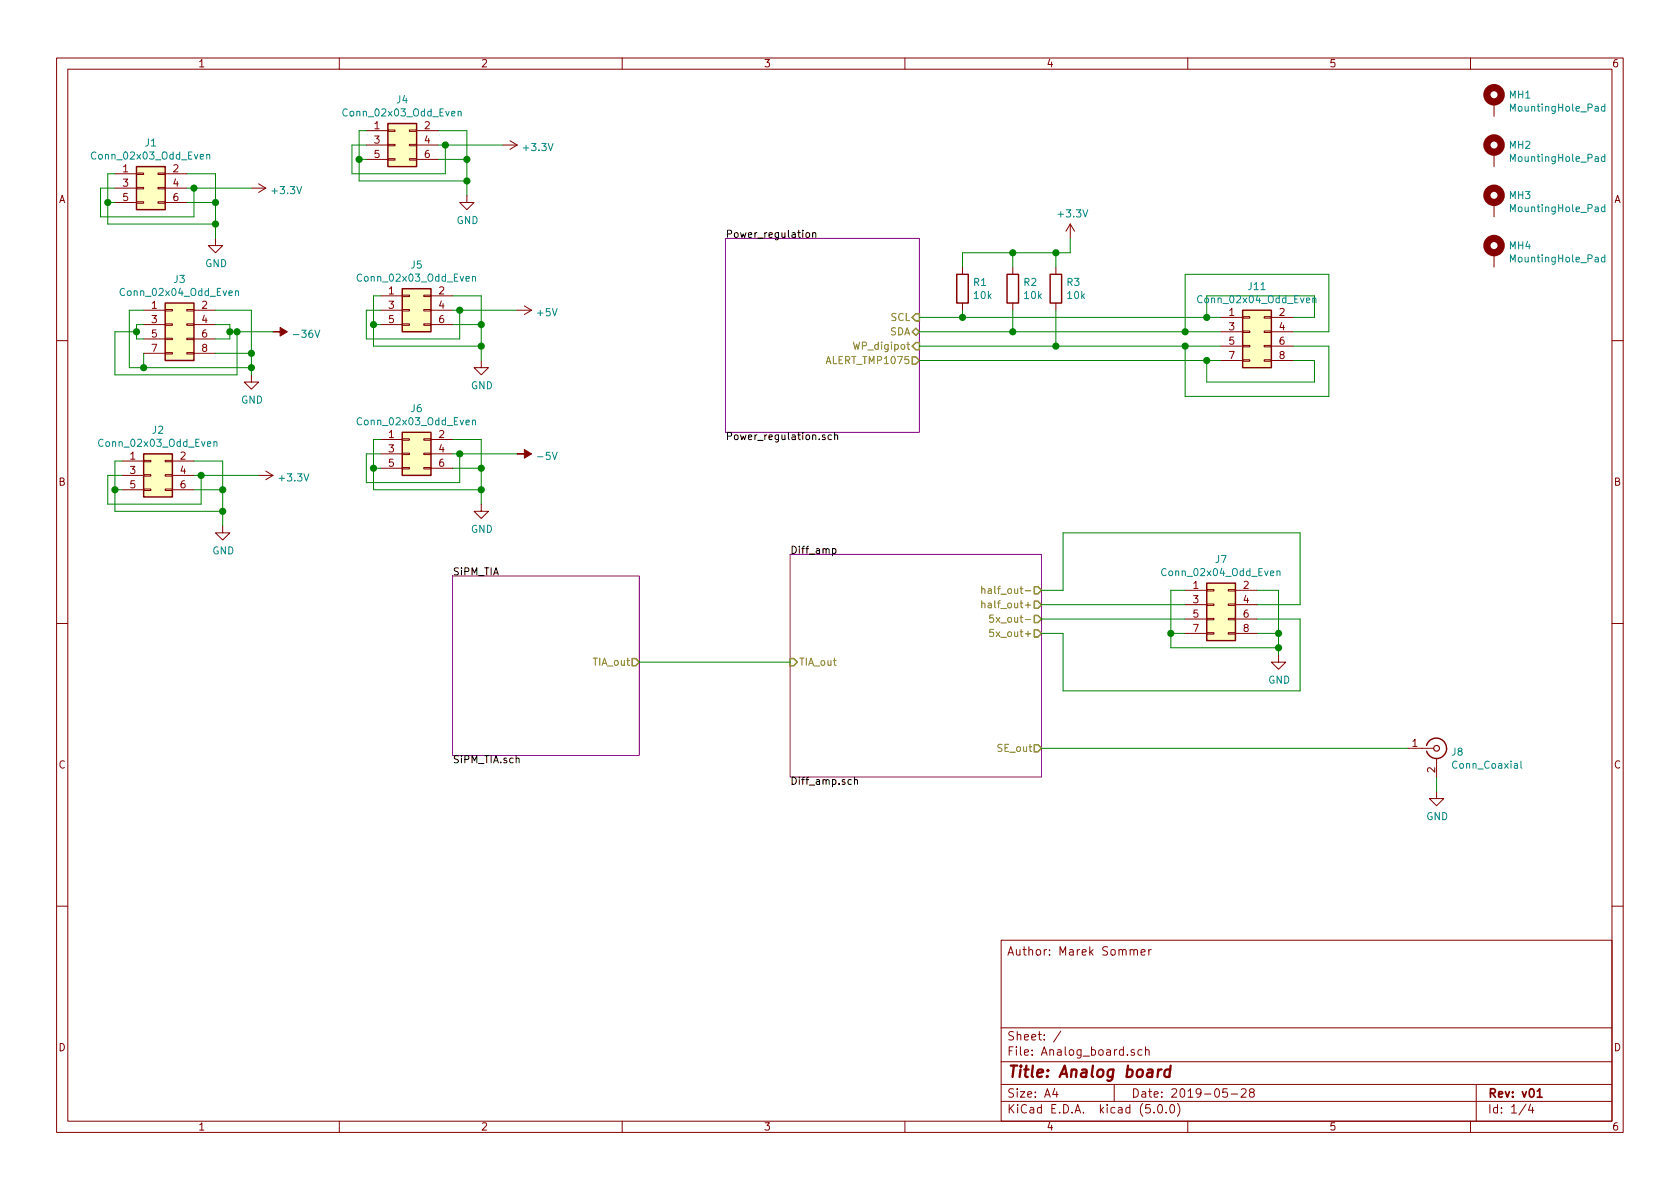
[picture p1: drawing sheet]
<svg xmlns="http://www.w3.org/2000/svg" width="297mm" height="210mm" viewBox="0 0 297 210" stroke-linecap="round" stroke-linejoin="round" font-family="sans-serif">
<g fill="none" stroke="#840000" stroke-width=".18">
<path d="M10 10.3h277v189.9h-277zM12 12.2h273v186.1h-273zM60 10.3v1.9M110 10.3v1.9M160 10.3v1.9M210 10.3v1.9M260 10.3v1.9M264.2 18v2.6M20.3 33.3h3.8M20.3 30.7h3.8M20.3 35.8h3.8M24.1 35.7h1.3v.2h-1.3z"/>
<path d="M24.1 33.1h1.3v.3h-1.3zM24.1 30.6h1.3v.3h-1.3zM27.9 35.7h1.3v.2h-1.3zM27.9 33.1h1.3v.3h-1.3zM27.9 30.6h1.3v.3h-1.3zM29.2 33.3h3.8M29.2 30.7h3.8M29.2 35.8h3.8M44.4 33.3h2.6M45.7 32.5l1.3 .8M47 33.3l-1.3 .7M64.8 25.6h3.8"/>
<path d="M64.8 23.1h3.8M64.8 28.2h3.8M68.6 28.1h1.2v.2h-1.2zM68.6 25.5h1.2v.3h-1.2zM68.6 23h1.2v.2h-1.2zM72.4 28.1h1.3v.2h-1.3zM72.4 25.5h1.3v.3h-1.3zM72.4 23h1.3v.2h-1.3zM73.7 25.6h3.8M73.7 23.1h3.8M73.7 28.2h3.8M82.5 34.5v1.3h1.3l-1.3 1.3-1.2-1.3h1.2"/>
<path d="M88.9 25.6h2.5M90.2 24.9l1.2 .7M91.4 25.6l-1.2 .8M189.2 39.6l-.7 1.3M189.2 39.6v2.6M189.2 39.6l.8 1.3M264.2 26.9v2.6M264.2 35.8v2.5M25.4 54.9h3.8M25.4 57.4h3.8M25.4 59.9h3.8M29.2 59.8h1.3v.3h-1.3z"/>
<path d="M29.2 57.3h1.3v.2h-1.3zM29.2 54.7h1.3v.3h-1.3zM33 59.8h1.3v.3h-1.3zM33 57.3h1.3v.2h-1.3zM33 54.7h1.3v.3h-1.3zM34.3 54.9h3.8M34.3 57.4h3.8M34.3 59.9h3.8M38.1 42.2v1.2h1.3l-1.3 1.3-1.3-1.3h1.3M67.3 54.9h3.8M67.3 57.4h3.8M67.3 52.3h3.8"/>
<path d="M71.1 57.3h1.3v.2h-1.3zM71.1 54.7h1.3v.3h-1.3zM71.1 52.2h1.3v.2h-1.3zM74.9 57.3h1.3v.2h-1.3zM74.9 54.7h1.3v.3h-1.3zM74.9 52.2h1.3v.2h-1.3zM76.2 54.9h3.8M76.2 57.4h3.8M76.2 52.3h3.8M91.4 54.9h2.6M92.7 54.1l1.3 .8M94 54.9l-1.3 .7"/>
<path d="M170.2 47.2v1.3M170.2 53.6v1.3M179.1 47.2v1.3M179.1 53.6v1.3M186.7 47.2v1.3M186.7 53.6v1.3M215.9 56.1h3.8M215.9 58.7h3.8M219.7 58.5h1.3v.3h-1.3zM219.7 56h1.3v.3h-1.3zM223.5 58.5h1.3v.3h-1.3zM223.5 56h1.3v.3h-1.3z"/>
<path d="M224.8 56.1h3.8M224.8 58.7h3.8M264.2 44.7v2.5M10 60.2h2M25.4 62.5h3.8M29.2 62.4h1.3v.2h-1.3zM33 62.4h1.3v.2h-1.3zM34.3 62.5h3.8M44.4 66.3v1.3h1.3l-1.3 1.2-1.2-1.2h1.2M67.3 77.7h3.8M71.1 77.6h1.3v.2h-1.3zM74.9 77.6h1.3v.2h-1.3z"/>
<path d="M76.2 77.7h3.8M85.1 63.7v1.3h1.3l-1.3 1.3-1.3-1.3h1.3M215.9 61.2h3.8M215.9 63.7h3.8M219.7 63.6h1.3v.3h-1.3zM219.7 61.1h1.3v.2h-1.3zM223.5 63.6h1.3v.3h-1.3zM223.5 61.1h1.3v.2h-1.3zM224.8 61.2h3.8M224.8 63.7h3.8M285 60.2h2M21.6 84.1h3.8"/>
<path d="M21.6 81.5h3.8M21.6 86.6h3.8M25.4 86.5h1.3v.2h-1.3zM25.4 83.9h1.3v.3h-1.3zM25.4 81.4h1.3v.3h-1.3zM29.2 86.5h1.3v.2h-1.3zM29.2 83.9h1.3v.3h-1.3zM29.2 81.4h1.3v.3h-1.3zM30.5 84.1h3.8M30.5 81.5h3.8M30.5 86.6h3.8M39.4 93v1.2h1.2l-1.2 1.3-1.3-1.3h1.3"/>
<path d="M45.7 84.1h2.6M47 83.3l1.3 .8M48.3 84.1l-1.3 .7M67.3 80.3h3.8M67.3 82.8h3.8M71.1 82.7h1.3v.2h-1.3zM71.1 80.1h1.3v.3h-1.3zM74.9 82.7h1.3v.2h-1.3zM74.9 80.1h1.3v.3h-1.3zM76.2 80.3h3.8M76.2 82.8h3.8M85.1 89.1v1.3h1.3l-1.3 1.3-1.3-1.3h1.3"/>
<path d="M10 110.3h2M209.5 104.4h3.9M209.5 106.9h3.9M209.5 109.5h3.9M209.5 112h3.9M213.4 111.9h1.2v.2h-1.2zM213.4 109.3h1.2v.3h-1.2zM213.4 106.8h1.2v.3h-1.2zM213.4 104.3h1.2v.2h-1.2zM217.2 111.9h1.2v.2h-1.2zM217.2 109.3h1.2v.3h-1.2zM217.2 106.8h1.2v.3h-1.2z"/>
<path d="M217.2 104.3h1.2v.2h-1.2zM218.4 104.4h3.8M218.4 106.9h3.8M218.4 109.5h3.8M218.4 112h3.8M226.1 115.8v1.3h1.2l-1.2 1.3-1.3-1.3h1.3M285 110.3h2M248.9 132.3h4.6M254 139.9v1.3h1.3l-1.3 1.3-1.3-1.3h1.3M254 134.1v3.3M10 160.2h2M177 166.3h108v32h-108z"/>
<path d="M199.8 168h.1a.37 .37 0 0 1 .6 .1v.8M200.5 168.1l.2-.2 .3 .1 .1 .9M201.8 168.4l.7-.1-.1-.3-.4-.1-.2 .2v.7h.6M203.1 167.9v1M203.6 167.9l-.3 .1-.2 .2M285 160.2h2M60 198.3v1.9M110 198.3v1.9M160 198.3v1.9M177 194.8h108M177 191.8h108M177 187.8h108"/>
<path d="M177 181.8h108M186.5 192.5l-.4 1h1M186.8 193v1M187.6 182.3l-1.3 2M197 191.8v3M200.6 185.7l-.4-.1-.2 .2 .1 .2 .5 .2v.3h-.6M201.9 185.7l-.4-.1-.3 .3 .1 .6h.6M202.5 185.7l.3-.1 .3 .1 .1 .9M202.5 185.1v1.5M204 196.7v.1M204.8 195.5l.4-.2a.94 .94 0 0 1 0 1.5 .79 .79 0 0 1-.4-1.3zM206.2 196.7v.1"/>
<path d="M207 195.4l.3-.1a.94 .94 0 0 1 0 1.5 .82 .82 0 0 1-.3-1.4zM208.2 195.1a1.71 1.71 0 0 1 0 2.3M210 198.3v1.9M217 192.5h-.7l-.1 .7 .2-.1 .5 .1 .1 .2v.5l-.2 .1-.6-.1M217.7 193.5h1.1M219.5 192.7l.2-.2h.3l.3 .2v.3v.2l-.9 .8h.9M221.2 193.2l-.3-.3 .1-.2 .2-.2 .4 .1 .2 .2-.1 .2-.6 .2a.48 .48 0 0 0-.1 .7l.2 .1 .5-.1a.48 .48 0 0 0-.1-.7h-.1M260 198.3v1.9M261 191.8v6.5M269.8 195.2l-1.2 2M270.6 195.2l-.3 1.1h.9M271 195.8v1"/>
</g>
<path d="M271.8 193l.4-.5v1.5M271.8 194h.9" fill="none" stroke="#840000" stroke-width=".3"/>
<path d="M204.8 189.1l-.2 1.3M205.4 189.1a.55 .55 0 0 0-.7 .4M206.9 189.2a.67 .67 0 0 0-1 .3l-.1 .6 .2 .2 .2 .1 .6-.1M207 188.4l-.3 2" fill="none" stroke="#840000" stroke-width=".41"/>
<path d="M128.3 42.2h34.3v34.2h-34.3zM139.7 98h44.4v39.4h-44.4zM80 101.8h33v31.8h-33z" fill="none" stroke="#840084" stroke-width=".18"/>
<path d="M142.6 41.2l.3-.1 .3 .3-.2 .5-.3 .1-.2-.1zM143.7 41.3l.2-.2 .3 .1v.8M143.7 41.1v.9M145.9 77l-.3-.1-.2 .2v.2l.5 .1v.3h-.5M147 77l-.3-.1-.3 .2 .1 .6h.5M147.6 77l.2-.1 .3 .1v.7M147.6 76.5v1.2M147.2 97.1l.4-.1 .2 .3-.1 .5h-.5M91.3 134.2l.1-.1h.3l.1 .8M151.1 138l.2-.1h.3v.8M151.1 137.4v1.3" fill="none" stroke="#000" stroke-width=".18"/>
<path d="M161.3 58.7l.6-.7 .7 .7-.7 .6zM161.9 55.5h.7v1.3h-.7l-.6-.7zM161.3 63.1h.6l.7 .6-.7 .7h-.6zM161.9 60.6h.7v1.2h-.7l-.6-.6zM111.8 116.5h.6l.6 .6-.6 .6h-.6zM139.7 116.5h.6l.7 .6-.7 .6h-.6zM182.9 108.8h.6l.6 .7-.6 .6h-.6zM182.9 111.4h.6l.6 .6-.6 .6h-.6zM182.9 103.8h.6l.6 .6-.6 .6h-.6zM182.9 106.3h.6l.6 .6-.6 .7h-.6zM182.9 131.7h.6l.6 .6-.6 .7h-.6z" fill="none" stroke="#848400" stroke-width=".25"/>
<path d="M173.6 104.2l.2-.1 .3 .1v.7M173.6 106.8l.2-.2 .3 .1v.8M173.6 103.7v1.2M173.6 106.2v1.3M175.6 108.8h-.6v.6l.2-.2 .4 .1v.6l-.1 .1-.5-.1M175.6 111.3h-.6v.6l.2-.1 .4 .1v.5l-.1 .2-.5-.2" fill="none" stroke="#848400" stroke-width=".18"/>
<g fill="none" stroke="#008400" stroke-width=".18">
<path d="M19 35.8h1.3M20.3 33.3h-2.5v5h16.5v-5M20.3 30.7h-1.3v8.9h19.1M33 33.3h11.4M33 30.7h5.1v11.5M33 35.8h5.1M63.5 28.2h1.3M64.8 25.6h-2.6v5.1h16.5v-5.1M64.8 23.1h-1.3v8.9h19M77.5 25.6h11.4M77.5 23.1h5v11.4M77.5 28.2h5"/>
<path d="M24.1 58.7h-3.8v7.6h21.6v-7.6M25.4 57.4h-1.3v2.5h1.3M25.4 54.9h-2.5v10.1h21.5M38.1 57.4h2.5v2.5h-2.5M38.1 54.9h6.3v11.4M40.6 58.7h7.7M66 57.4h1.3M67.3 52.3h-1.3v8.9h19.1M67.3 54.9h-2.5v5h16.5v-5M80 57.4h5.1M80 54.9h11.4M80 52.3h5.1v11.4"/>
<path d="M162.6 56.1h53.3M162.6 58.7h53.3M170.2 54.9v1.2M179.1 44.7v2.5M179.1 54.9v3.8M186.7 44.7v2.5M186.7 54.9v6.3M189.2 42.2v2.5h-19v2.5M209.5 58.7v-10.2h25.4v10.2h-6.3M213.4 56.1v-3.8h19v3.8h-3.8M25.4 62.5v2.5M38.1 62.5h6.3"/>
<path d="M67.3 77.7h-1.3v8.9h19.1M80 77.7h5.1v11.4M162.6 61.2h53.3M162.6 63.7h53.3M209.5 61.2v8.9h25.4v-8.9h-6.3M213.4 63.7v3.9h19v-3.9h-3.8M20.3 86.6h1.3M21.6 81.5h-1.3v8.9h19.1M21.6 84.1h-2.6v5h16.6v-5M34.3 84.1h11.4M34.3 81.5h5.1v11.5M34.3 86.6h5.1"/>
<path d="M66 82.8h1.3M67.3 80.3h-2.5v5h16.5v-5M80 80.3h11.4M80 82.8h5.1M113 117.1h26.7M184.1 109.5h25.4M184.1 106.9h25.4M184.1 104.4h3.9v-10.2h41.9v12.7h-7.7M207 112h2.5M209.5 104.4h-2.5v10.1h19.1M222.2 109.5h7.7v12.7h-41.9v-10.2h-3.9M222.2 104.4h3.9v11.4"/>
<path d="M222.2 112h3.9M184.1 132.3h64.8M254 137.4v2.5"/>
</g>
<g fill="none" stroke="#840000" stroke-width=".25">
<path d="M24.1 29.5h5.1v7.6h-5.1zM68.6 21.8h5.1v7.7h-5.1zM29.2 53.6h5.1v10.1h-5.1zM71.1 51h5.1v7.7h-5.1zM169.2 48.5h2v5.1h-2zM178.1 48.5h2v5.1h-2zM185.7 48.5h2v5.1h-2zM219.7 54.9h5.1v10.1h-5.1zM71.1 76.4h5.1v7.7h-5.1zM25.4 80.3h5.1v7.6h-5.1zM213.4 103.1h5v10.2h-5zM252.2 131.8a1.8 1.8 0 0 1 2-1.3 1.8 1.8 0 0 1 1.6 1.8"/>
<path d="M255.8 132.3a1.8 1.8 0 0 1-1.6 1.8 1.8 1.8 0 0 1-2-1.3"/>
</g>
<circle cx="254" cy="132.3" r=".51" fill="none" stroke="#840000" stroke-width=".2"/>
<g fill="none" stroke="#008484" stroke-width=".18">
<path d="M81 19.8l.2-.1h.3v.8M81 19.7v.8M283.7 18.9l-.3-.1-.3 .2 .2 .6h.4M283.7 18.4v1.3M36.6 27.4l.1-.1 .3 .1 .1 .7M36.6 27.3v.8M283.7 27.8l-.3-.1-.3 .2 .2 .6h.4M283.7 36.6h-.3l-.3 .2 .2 .6h.4M283.7 27.3v1.2M283.7 36.2v1.2M41.6 51.6l.2-.2 .3 .1 .1 .8M41.6 51.4v.9"/>
<path d="M83.5 49l.2-.1h.3l.1 .8M83.5 48.9v.8M232.1 52.8l.2-.1 .3 .1 .1 .7M232.1 52.7v.8M283.7 45.5h-.3l-.3 .2 .2 .6h.4M283.7 45.1v1.2M37.8 78.2l.2-.1 .3 .1 .1 .7M37.8 78.1v.8M83.5 74.4l.2-.1h.3l.1 .8M83.5 74.3v.8M225.8 101.1l.2-.1h.3v.8M225.8 101v.8"/>
<path d="M268.9 134.6v1.1l.2 .2"/>
</g>
<g fill="#008400" stroke="#008400" stroke-width=".25">
<circle cx="38.1" cy="35.8" r=".51"/>
<circle cx="186.7" cy="44.7" r=".51"/>
<circle cx="186.7" cy="61.2" r=".51"/>
<circle cx="179.1" cy="58.7" r=".51"/>
<circle cx="170.2" cy="56.1" r=".51"/>
<circle cx="179.1" cy="44.7" r=".51"/>
<circle cx="40.6" cy="58.7" r=".51"/>
<circle cx="44.5" cy="62.5" r=".51"/>
<circle cx="44.5" cy="65" r=".51"/>
<circle cx="25.4" cy="65" r=".51"/>
<circle cx="41.9" cy="58.7" r=".51"/>
<circle cx="24.1" cy="58.7" r=".51"/>
<circle cx="34.3" cy="33.3" r=".51"/>
<circle cx="38.1" cy="39.6" r=".51"/>
<circle cx="19" cy="35.8" r=".51"/>
<circle cx="39.4" cy="86.6" r=".51"/>
<circle cx="35.6" cy="84.1" r=".51"/>
<circle cx="39.4" cy="90.4" r=".51"/>
<circle cx="20.3" cy="86.6" r=".51"/>
<circle cx="82.6" cy="28.2" r=".51"/>
<circle cx="78.7" cy="25.6" r=".51"/>
<circle cx="82.6" cy="32" r=".51"/>
<circle cx="63.5" cy="28.2" r=".51"/>
<circle cx="85.1" cy="57.4" r=".51"/>
<circle cx="81.3" cy="54.9" r=".51"/>
<circle cx="85.1" cy="61.2" r=".51"/>
<circle cx="66" cy="57.4" r=".51"/>
<circle cx="85.1" cy="82.8" r=".51"/>
<circle cx="81.3" cy="80.3" r=".51"/>
<circle cx="85.1" cy="86.6" r=".51"/>
<circle cx="66" cy="82.8" r=".51"/>
<circle cx="226.1" cy="112" r=".51"/>
<circle cx="226.1" cy="114.5" r=".51"/>
<circle cx="207" cy="112" r=".51"/>
<circle cx="209.6" cy="61.2" r=".51"/>
<circle cx="213.4" cy="63.7" r=".51"/>
<circle cx="213.4" cy="56.1" r=".51"/>
<circle cx="209.6" cy="58.7" r=".51"/>
</g>
<g fill="#840000" stroke="#840000" stroke-width=".18">
<path d="M48.3 58.7h1.2v-.8l1.3 .8-1.3 .7v-.7z"/>
<path d="M91.4 80.3h1.3v-.8l1.3 .8-1.3 .7v-.7z"/>
</g>
<g fill="#ffffc2" stroke="#ffffc2" stroke-width=".18">
<path d="M24.1 29.5h5.1v7.6h-5.1z"/>
<path d="M29.2 53.6h5.1v10.1h-5.1z"/>
<path d="M25.4 80.3h5.1v7.6h-5.1z"/>
<path d="M68.6 21.8h5.1v7.7h-5.1z"/>
<path d="M71.1 51h5.1v7.7h-5.1z"/>
<path d="M71.1 76.4h5.1v7.7h-5.1z"/>
<path d="M219.7 54.9h5.1v10.1h-5.1z"/>
<path d="M213.4 103.1h5v10.2h-5z"/>
</g>
<g fill="none" stroke="#840000" stroke-width="1.3">
<circle cx="264.2" cy="16.8" r="1.27"/>
<circle cx="264.2" cy="34.5" r="1.27"/>
<circle cx="264.2" cy="25.6" r="1.27"/>
<circle cx="264.2" cy="43.4" r="1.27"/>
</g>
<text font-size="2.8" fill="#840000" x="178" y="190.5">Title: Analog board</text>
<g font-size="2.1" fill="#840000">
<text x="178" y="169">Author: Marek Sommer</text>
<text x="178" y="184">Sheet: /</text>
<text x="178" y="186.7">File: Analog_board.sch</text>
<text x="178" y="196.9">KiCad E.D.A. kicad (5.0.0)</text>
<text x="178" y="194.1">Size: A4</text>
<text x="200" y="194.1">Date: 2019-05-28</text>
<text x="263" y="194.1">Rev: v01</text>
<text x="263" y="196.9">Id: 1/4</text>
</g>
<g font-size="1.8" fill="#840000">
<text x="35" y="11.9">1</text>
<text x="85" y="11.9">2</text>
<text x="135" y="11.9">3</text>
<text x="185" y="11.9">4</text>
<text x="235" y="11.9">5</text>
<text x="285" y="11.9">6</text>
<text x="66.2" y="22.9">1</text>
<text x="75.1" y="22.9">2</text>
<text x="66.2" y="25.4">3</text>
<text x="66.2" y="27.9">5</text>
<text x="75.1" y="25.4">4</text>
<text x="75.1" y="27.9">6</text>
<text x="10.4" y="35.9">A</text>
<text x="21.7" y="30.5">1</text>
<text x="21.7" y="33">3</text>
<text x="21.7" y="35.6">5</text>
<text x="30.6" y="30.5">2</text>
<text x="30.6" y="33">4</text>
<text x="30.6" y="35.6">6</text>
<text x="285.4" y="35.9">A</text>
<text x="68.7" y="52.1">1</text>
<text x="77.6" y="52.1">2</text>
<text x="26.8" y="54.6">1</text>
<text x="26.8" y="57.1">3</text>
<text x="26.8" y="59.7">5</text>
<text x="35.7" y="54.6">2</text>
<text x="35.7" y="57.1">4</text>
<text x="35.7" y="59.7">6</text>
<text x="68.7" y="54.6">3</text>
<text x="68.7" y="57.1">5</text>
<text x="77.6" y="54.6">4</text>
<text x="77.6" y="57.1">6</text>
<text x="217.3" y="55.9">1</text>
<text x="217.3" y="58.4">3</text>
<text x="226.2" y="55.9">2</text>
<text x="226.2" y="58.4">4</text>
<text x="26.8" y="62.2">7</text>
<text x="35.7" y="62.2">8</text>
<text x="217.3" y="61">5</text>
<text x="217.3" y="63.5">7</text>
<text x="226.2" y="61">6</text>
<text x="226.2" y="63.5">8</text>
<text x="68.7" y="77.5">1</text>
<text x="77.6" y="77.5">2</text>
<text x="23" y="81.3">1</text>
<text x="23" y="83.8">3</text>
<text x="31.9" y="81.3">2</text>
<text x="31.9" y="83.8">4</text>
<text x="68.7" y="80">3</text>
<text x="68.7" y="82.5">5</text>
<text x="77.6" y="80">4</text>
<text x="77.6" y="82.5">6</text>
<text x="10.4" y="85.9">B</text>
<text x="23" y="86.4">5</text>
<text x="31.9" y="86.4">6</text>
<text x="285.4" y="85.9">B</text>
<text x="211" y="104.1">1</text>
<text x="211" y="106.7">3</text>
<text x="219.9" y="104.1">2</text>
<text x="219.9" y="106.7">4</text>
<text x="211" y="109.2">5</text>
<text x="211" y="111.8">7</text>
<text x="219.9" y="109.2">6</text>
<text x="219.9" y="111.8">8</text>
<text x="10.4" y="135.9">C</text>
<text x="249.7" y="132.1">1</text>
<text x="253.7" y="136.6" transform="rotate(-90 253.7 136.6)">2</text>
<text x="285.4" y="135.9">C</text>
<text x="10.4" y="185.9">D</text>
<text x="285.4" y="185.9">D</text>
<text x="35" y="199.9">1</text>
<text x="85" y="199.9">2</text>
<text x="135" y="199.9">3</text>
<text x="185" y="199.9">4</text>
<text x="235" y="199.9">5</text>
<text x="285" y="199.9">6</text>
</g>
<g font-size="1.8" fill="#008484">
<text x="266.9" y="17.4">MH1</text>
<text x="61.1" y="20.6">Conn_02x03_Odd_Even</text>
<text x="70.2" y="18.3">J4</text>
<text x="267.4" y="19.7">MountingHole_Pad</text>
<text x="16.6" y="28.2">Conn_02x03_Odd_Even</text>
<text x="25.7" y="25.9">J1</text>
<text x="92.7" y="26.7">+3.3V</text>
<text x="266.9" y="26.3">MH2</text>
<text x="267.4" y="28.6">MountingHole_Pad</text>
<text x="48.3" y="34.3">+3.3V</text>
<text x="266.9" y="35.2">MH3</text>
<text x="80.7" y="39.6">GND</text>
<text x="187.3" y="38.4">+3.3V</text>
<text x="267.4" y="37.5">MountingHole_Pad</text>
<text x="36.3" y="47.2">GND</text>
<text x="72.7" y="47.5">J5</text>
<text x="266.9" y="44.1">MH4</text>
<text x="267.4" y="46.4">MountingHole_Pad</text>
<text x="21.7" y="52.3">Conn_02x04_Odd_Even</text>
<text x="30.8" y="50">J3</text>
<text x="63.6" y="49.8">Conn_02x03_Odd_Even</text>
<text x="172.2" y="50.6">R1</text>
<text x="172.3" y="52.9">10k</text>
<text x="181.1" y="50.6">R2</text>
<text x="181.2" y="52.9">10k</text>
<text x="188.7" y="50.6">R3</text>
<text x="188.8" y="52.9">10k</text>
<text x="212.2" y="53.6">Conn_02x04_Odd_Even</text>
<text x="220.8" y="51.3">J11</text>
<text x="52.3" y="59.7">-36V</text>
<text x="95.1" y="55.9">+5V</text>
<text x="42.6" y="71.4">GND</text>
<text x="83.3" y="68.8">GND</text>
<text x="27" y="76.7">J2</text>
<text x="63.6" y="75.2">Conn_02x03_Odd_Even</text>
<text x="72.7" y="72.9">J6</text>
<text x="17.9" y="79">Conn_02x03_Odd_Even</text>
<text x="95.3" y="81.3">-5V</text>
<text x="49.6" y="85.1">+3.3V</text>
<text x="83.3" y="94.2">GND</text>
<text x="37.5" y="98">GND</text>
<text x="205.8" y="101.9">Conn_02x04_Odd_Even</text>
<text x="214.9" y="99.6">J7</text>
<text x="224.2" y="120.9">GND</text>
<text x="256.7" y="133.6">J8</text>
<text x="257" y="135.9">Conn_Coaxial</text>
<text x="252.2" y="145">GND</text>
</g>
<g font-size="1.8">
<text x="128.3" y="42.1">Power_regulation</text>
<text x="128.3" y="77.8">Power_regulation.sch</text>
<text x="80" y="101.7">SiPM_TIA</text>
<text x="139.7" y="97.9">Diff_amp</text>
<text x="80" y="135">SiPM_TIA.sch</text>
<text x="139.7" y="138.8">Diff_amp.sch</text>
</g>
<g font-size="1.8" fill="#848400">
<text x="157.3" y="59.3">SDA</text>
<text x="157.5" y="56.8">SCL</text>
<text x="146.5" y="64.4">ALERT_TMP1075</text>
<text x="151.3" y="61.8">WP_digipot</text>
<text x="174.7" y="107.6">half_out+</text>
<text x="175.2" y="105">half_out-</text>
<text x="175.9" y="112.6">5x_out+</text>
<text x="176.3" y="110.1">5x_out-</text>
<text x="104.9" y="117.7">TIA_out</text>
<text x="141.2" y="117.7">TIA_out</text>
<text x="176.5" y="133">SE_out</text>
</g>
</svg>
